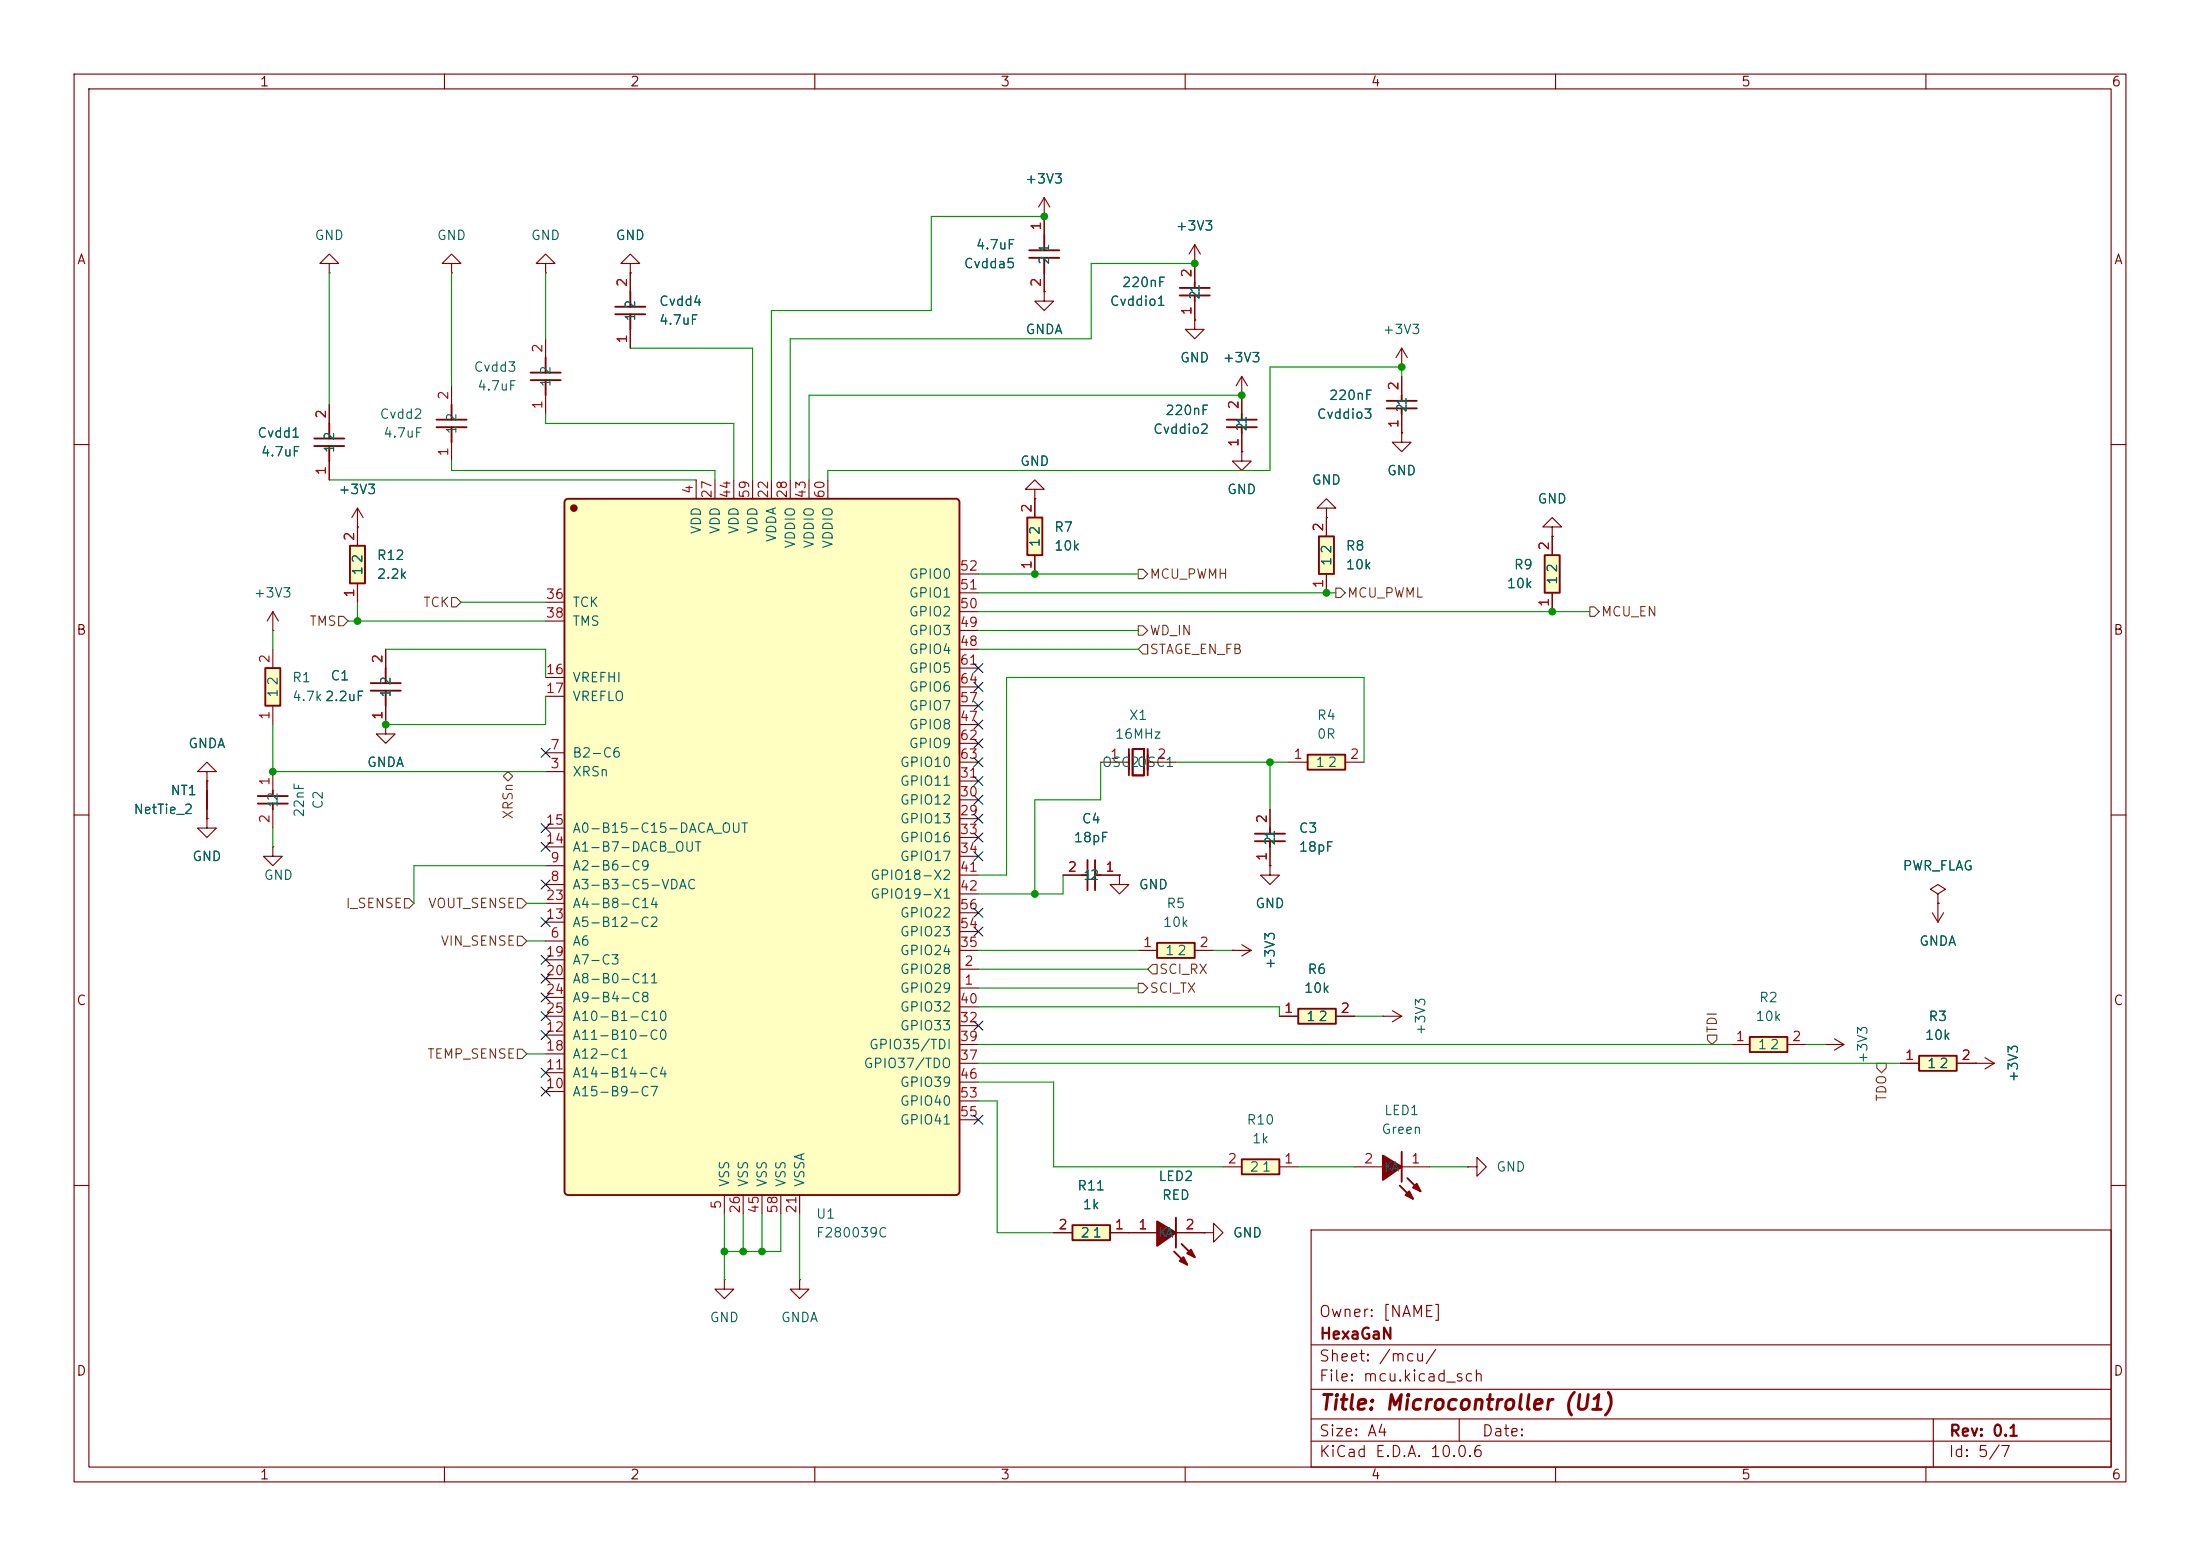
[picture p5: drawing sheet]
<svg xmlns="http://www.w3.org/2000/svg" width="297mm" height="210mm" viewBox="0 0 297 210" stroke-linecap="round" stroke-linejoin="round" font-family="sans-serif">
<g fill="none" stroke="#840000" stroke-width=".15">
<path d="M10 10h277v190h-277zM12 12h273v186h-273zM60 10v2M110 10v2M160 10v2M210 10v2M260 10v2M61 52.1v2.5M61 59.7v2.5M10 60h2M285 60h2M36.8 85.1h.1"/>
<path d="M36.8 82.6l-.7 1.2M36.8 82.6l.8 1.2M36.8 82.6v2.5M52.1 87.6v2.6M52.1 95.3v2.5M10 110h2M285 110h2M261.6 120.7l1-.7-1-.6-1 .6 1 .7v1.2M261.6 121.9h.1M198.1 157.5h1.3v-1.3l1.3 1.3-1.3 1.3v-1.3M198.1 157.5h.1M10 160h2"/>
<path d="M177 166h108v32h-108zM285 160h2M60 198v2M110 198v2M160 198v2M177 194.5h108M177 191.5h108M177 187.5h108M177 181.5h108M197 191.5v3M210 198v2M260 198v2"/>
<path d="M261 191.5v6.5"/>
</g>
<path d="M58.9 57.7h4.1M58.9 56.6h4.1M61 54.6v2M61 57.7v2M50 93.2h4.1M50 92.2h4.1M52.1 90.2v2M52.1 93.2v2.1" fill="none" stroke="#840000" stroke-width=".25"/>
<path d="M35.8 90.2h2v5.1h-2z" fill="#ffffc2"/>
<path d="M35.8 90.2h2v5.1h-2z" fill="none" stroke="#840000" stroke-width=".25"/>
<path d="M36.8 87.6v2.6M36.8 95.3v2.5M52.1 97.8v1.3h-1.3l1.3 1.2 1.2-1.2h-1.2M52.1 97.8h.1M107.9 172.7v1.3h-1.2l1.2 1.3 1.3-1.3h-1.3M107.9 172.7h.1" fill="none" stroke="#840000" stroke-width=".15"/>
<path d="M208.5 74.9h2.1v5.1h-2.1z" fill="#ffffc2"/>
<path d="M208.5 74.9h2.1v5.1h-2.1z" fill="none" stroke="#840000" stroke-width=".25"/>
<path d="M209.5 71.1h1.3l-1.3-1.2-1.2 1.2h1.2v1.3M209.5 72.4h.1M209.5 72.4v2.5M209.5 80v2.6" fill="none" stroke="#840000" stroke-width=".15"/>
<path d="M178.1 72.4h2v5.1h-2z" fill="#ffffc2"/>
<path d="M178.1 72.4h2v5.1h-2z" fill="none" stroke="#840000" stroke-width=".25"/>
<path d="M179.1 69.9v2.5M179.1 77.5v2.5" fill="none" stroke="#840000" stroke-width=".15"/>
<path d="M138.7 69.9h2v5h-2z" fill="#ffffc2"/>
<path d="M138.7 69.9h2v5h-2zM169.4 113.5h4.1M169.4 112.5h4.1M171.4 111.8v.7M171.4 113.5v.8" fill="none" stroke="#840000" stroke-width=".25"/>
<g fill="none" stroke="#840000" stroke-width=".15">
<path d="M139.7 67.3v2.6M139.7 74.9v2.6M171.4 116.8v1.3h1.3l-1.3 1.3-1.2-1.3h1.2M171.4 116.8h.1M171.4 109.2v2.6M171.4 114.3v2.5M166.4 128.3h.1M166.4 128.3h2.5M167.6 127.5l1.3 .8M168.9 128.3l-1.3 .7M97.8 172.7v1.3h1.3l-1.3 1.3-1.3-1.3h1.3M97.8 172.7h.1"/>
<path d="M162.6 166.4h1.2v-1.3l1.3 1.3-1.3 1.2v-1.2M162.6 166.4h.1"/>
</g>
<path d="M156.2 127.3h5.1v2h-5.1z" fill="#ffffc2"/>
<path d="M156.2 127.3h5.1v2h-5.1z" fill="none" stroke="#840000" stroke-width=".25"/>
<path d="M153.7 128.3h2.5M161.3 128.3h2.5" fill="none" stroke="#840000" stroke-width=".15"/>
<path d="M144.8 165.4h5.1v2h-5.1z" fill="#ffffc2"/>
<g fill="none" stroke="#840000" stroke-width=".25">
<path d="M71.6 51.3h4.1M71.6 50.3h4.1M73.7 48.3v2M73.7 51.3v2M34.8 107.4h4.1M34.8 108.5h4.1M36.8 106.7v.7M36.8 108.5v.7M146 118.1h.8M146.8 116.1v4M147.8 118.1h.8M147.8 116.1v4"/>
<path d="M144.8 165.4h5.1v2h-5.1zM158.5 168.9l1.8 1.8M158.7 164.3v4.1M159.5 167.9l1.8 1.8"/>
</g>
<g fill="none" stroke="#840000" stroke-width=".15">
<path d="M44.4 35.6h1.3l-1.3-1.3-1.2 1.3h1.2v1.2M44.4 36.8h.1M61 35.6h1.2l-1.2-1.3-1.3 1.3h1.3v1.2M61 36.8h.1M73.7 35.6h1.2l-1.2-1.3-1.3 1.3h1.3v1.2M73.7 36.8h.1M85.1 35.6h1.3l-1.3-1.3-1.3 1.3h1.3v1.2M85.1 36.8h.1M73.7 45.7v2.6M73.7 53.3v2.6M36.8 114.3v1.3h1.3l-1.3 1.2-1.2-1.2h1.2M36.8 114.3h.1"/>
<path d="M36.8 104.1v2.6M36.8 109.2v2.6M143.5 118.1h2.5M148.6 118.1h2.5M151.1 118.1v1.3h1.3l-1.3 1.3-1.2-1.3h1.2M151.1 118.1h.1M142.2 166.4h2.6M149.9 166.4h6.3M158.7 166.4h3.9"/>
</g>
<g fill="#840000" stroke="#840000" stroke-width=".25">
<path d="M160.3 169.2l.5-.5 .5 1z"/>
<path d="M159.3 170.2l.5-.5 .5 1z"/>
<path d="M156.2 164.8l2.5 1.6-2.5 1.7z"/>
</g>
<path d="M47.2 73.7h2.1v5h-2.1z" fill="#ffffc2"/>
<path d="M42.4 59.2h4.1M44.4 57.2v2M42.4 60.2h4.1M44.4 60.2v2M47.2 73.7h2.1v5h-2.1z" fill="none" stroke="#840000" stroke-width=".25"/>
<path d="M44.4 54.6v2.6M44.4 62.2v2.6M48.3 71.1h.1M48.3 68.6v5.1M48.3 78.7v2.6M48.3 68.6l-.8 1.3M48.3 68.6l.7 1.3" fill="none" stroke="#840000" stroke-width=".15"/>
<path d="M236.2 140h5.1v2h-5.1z" fill="#ffffc2"/>
<path d="M27.9 106.7v2.5M152.4 101.1v3.5M152.9 101.1h1.5v3.5h-1.5zM154.9 101.1v3.5M236.2 140h5.1v2h-5.1zM189.2 155.4v4.1M190 159l1.8 1.8M189 160l1.8 1.8" fill="none" stroke="#840000" stroke-width=".25"/>
<g fill="none" stroke="#840000" stroke-width=".15">
<path d="M27.9 104.1h-1.2l1.2-1.2 1.3 1.2h-1.3v1.3M27.9 105.4h.1M27.9 110.5v1.3h1.3l-1.3 1.2-1.2-1.2h1.2M27.9 110.5h.1M27.9 105.4v5.1M148.6 102.9h3.8M154.9 102.9h3.8M182.9 157.5h3.8M189.2 157.5h3.8M233.7 141h2.5M241.3 141h2.5M246.4 141h.1"/>
<path d="M246.4 141h2.5M247.6 140.2l1.3 .8M248.9 141l-1.3 .7"/>
</g>
<g fill="#840000" stroke="#840000" stroke-width=".25">
<path d="M190.8 160.3l.5-.5 .5 1z"/>
<path d="M189.7 161.3l.5-.5 .6 1z"/>
<path d="M186.7 156l2.5 1.5-2.5 1.8z"/>
</g>
<path d="M176.5 101.9h5.1v2h-5.1z" fill="#ffffc2"/>
<path d="M138.9 33.8h4.1M138.9 34.8h4.1M141 31.8v2M141 34.8v2M165.6 57.7h4.1M165.6 56.6h4.1M167.6 55.9v.7M167.6 57.7v.7M176.5 101.9h5.1v2h-5.1z" fill="none" stroke="#840000" stroke-width=".25"/>
<g fill="none" stroke="#840000" stroke-width=".15">
<path d="M141 29.2v2.6M141 36.8v2.6M167.6 53.3h.1M167.6 50.8l.8 1.3M167.6 50.8l-.7 1.3M167.6 50.8v5.1M167.6 58.4v2.6M139.7 66h1.3l-1.3-1.2-1.3 1.2h1.3v1.3M139.7 67.3h.1M167.6 61v1.2h1.3l-1.3 1.3-1.2-1.3h1.2M167.6 61h.1M174 102.9h2.5"/>
<path d="M181.6 102.9h2.5"/>
</g>
<path d="M76.3 67.5l.3-.2h52.4l.5 .2v.2v93.1a.51 .51 0 0 1-.5 .5h-52.3l-.4-.2-.1-.2v-93.1z" fill="#ffffc2"/>
<circle cx="77.5" cy="68.6" r=".38" fill="#840000" stroke="#840000" stroke-width=".25"/>
<path d="M76.3 67.5l.3-.2h52.4l.5 .2v.2v93.1a.51 .51 0 0 1-.5 .5h-52.3l-.4-.2-.1-.2v-93.1z" fill="none" stroke="#840000" stroke-width=".25"/>
<g fill="none" stroke="#840000" stroke-width=".15">
<path d="M141 39.4v1.2h-1.3l1.3 1.3 1.2-1.3h-1.2M141 39.4h.1M94 64.8v2.5M96.5 64.8v2.5M99.1 64.8v2.5M101.6 64.8v2.5M104.1 64.8v2.5M106.7 64.8v2.5M109.2 64.8v2.5M111.8 64.8v2.5M129.5 77.5h2.6M73.7 91.4h2.5"/>
<path d="M73.7 94h2.5M73.7 81.3h2.5M73.7 83.8h2.5M129.5 97.8h2.6M129.5 87.6h2.6M129.5 85.1h2.6M129.5 82.6h2.6M129.5 80h2.6M129.5 95.3h2.6M129.5 90.2h2.6M129.5 92.7h2.6M73.7 104.1h2.5"/>
<path d="M73.7 101.6h2.5M73.7 119.4h2.5M73.7 116.8h2.5M73.7 114.3h2.5M73.7 111.8h2.5M129.5 110.5h2.6M129.5 108h2.6M129.5 105.4h2.6M129.5 113h2.6M129.5 115.6h2.6M129.5 118.1h2.6M129.5 100.3h2.6"/>
<path d="M129.5 102.9h2.6M73.7 127h2.5M73.7 139.7h2.5M73.7 124.5h2.5M73.7 129.5h2.5M73.7 132.1h2.5M73.7 121.9h2.5M73.7 134.6h2.5M73.7 137.2h2.5M129.5 133.4h2.6M129.5 130.8h2.6M129.5 138.4h2.6"/>
<path d="M129.5 128.3h2.6M129.5 135.9h2.6M129.5 120.7h2.6M129.5 125.7h2.6M129.5 123.2h2.6M186.7 137.2h.1M186.7 137.2h2.5M188 136.4l1.2 .8M189.2 137.2l-1.2 .7M73.7 147.3h2.5M73.7 144.8h2.5M73.7 142.2h2.5"/>
<path d="M129.5 143.5h2.6M129.5 141h2.6M129.5 146.1h2.6M129.5 148.6h2.6M129.5 151.1h2.6M97.8 161.3v2.5M100.3 161.3v2.5M102.9 161.3v2.5M105.4 161.3v2.5M107.9 161.3v2.5"/>
</g>
<path d="M175.3 136.1h5v2.1h-5z" fill="#ffffc2"/>
<g fill="none" stroke="#840000" stroke-width=".25">
<path d="M85.1 39.4v2M159.3 39.9h4M159.3 38.9h4M161.3 38.1v.8M161.3 39.9v.7M83.1 42.4h4M83.1 41.4h4M85.1 42.4v2.1M187.2 55.1h4.1M187.2 54.1h4.1M189.2 53.3v.8M189.2 55.1v.8"/>
<path d="M175.3 136.1h5v2.1h-5z"/>
</g>
<g fill="none" stroke="#840000" stroke-width=".15">
<path d="M85.1 36.8v2.6M141 29.2h.1M141 26.7l.7 1.2M141 26.7l-.8 1.2M141 26.7v2.5M161.3 35.6h.1M161.3 33v5.1M161.3 33l.8 1.3M161.3 33l-.8 1.3M85.1 44.5v2.5M161.3 43.2v1.3h1.3l-1.3 1.2-1.3-1.2h1.3M161.3 43.2h.1"/>
<path d="M161.3 40.6v2.6M189.2 58.4v1.3h1.3l-1.3 1.3-1.2-1.3h1.2M189.2 58.4h.1M189.2 49.5h.1M189.2 47l.8 1.3M189.2 47l-.7 1.3M189.2 47v2.5M189.2 50.8v2.5M189.2 55.9v2.5M179.1 68.6h1.2l-1.2-1.3-1.3 1.3h1.3v1.3M179.1 69.9h.1M172.7 137.2h2.6"/>
<path d="M180.3 137.2h2.6"/>
</g>
<path d="M167.6 156.5h5.1v2h-5.1z" fill="#ffffc2"/>
<path d="M167.6 156.5h5.1v2h-5.1z" fill="none" stroke="#840000" stroke-width=".25"/>
<path d="M260.9 123.2l.7 1.3M261.6 121.9h.1M261.6 121.9v2.6M262.4 123.2l-.8 1.3M165.1 157.5h2.5M172.7 157.5h2.6" fill="none" stroke="#840000" stroke-width=".15"/>
<path d="M259.1 142.5h5.1v2h-5.1z" fill="#ffffc2"/>
<path d="M259.1 142.5h5.1v2h-5.1z" fill="none" stroke="#840000" stroke-width=".25"/>
<g fill="none" stroke="#840000" stroke-width=".15">
<path d="M85.1 36.8h.1M85.1 36.8v2.6M141 39.4h.1M141 29.2h.1M141 29.2v2.6M141 36.8v2.6M161.3 35.6h.1M161.3 35.6v2.5M44.4 54.6v2.6M85.1 44.5v2.5M161.3 43.2h.1M161.3 40.6v2.6"/>
<path d="M167.6 53.3h.1M167.6 53.3v2.6M167.6 58.4v2.6M189.2 58.4h.1M189.2 50.8v2.5M189.2 55.9v2.5M44.4 62.2v2.6M48.3 71.1h.1M48.3 71.1v2.6M48.3 78.7v2.6M139.7 67.3h.1M139.7 67.3v2.6"/>
<path d="M139.7 74.9v2.6M167.6 61h.1M179.1 69.9h.1M179.1 69.9v2.5M179.1 77.5v2.5M209.5 72.4h.1M209.5 72.4v2.5M52.1 97.8h.1M52.1 87.6v2.6M52.1 95.3v2.5M209.5 80v2.6M27.9 105.4h.1"/>
<path d="M27.9 110.5h.1M27.9 105.4v5.1M143.5 118.1h2.5M148.6 118.1h2.5M151.1 118.1h.1M171.4 116.8h.1M171.4 109.2v2.6M171.4 114.3v2.5M166.4 128.3h.1M172.7 137.2h2.6M180.3 137.2h2.6M261.6 121.9h.1"/>
<path d="M256.5 143.5h2.6M264.2 143.5h5M266.7 143.5h.1M268 142.7l1.2 .8M269.2 143.5l-1.2 .8M142.2 166.4h2.6M149.9 166.4h6.3M158.7 166.4h3.9M162.6 166.4h.1"/>
</g>
<g fill="none" stroke="#725600" stroke-width=".15">
<path d="M153.7 76.8h.6l.6 .7-.6 .6h-.6zM180.3 79.4h.7l.6 .6-.6 .6h-.7zM45.7 83.2h.7l.6 .6-.6 .7h-.7zM61 80.6h.6l.6 .7-.6 .6h-.6zM153.7 84.5h.6l.6 .6-.6 .6h-.6zM154.3 87h.6v1.3h-.6l-.6-.7zM214.6 81.9h.7l.6 .7-.6 .6h-.7zM68.6 104.1l.6 .7-.6 .6-.7-.6zM54.6 121.3h.6l.7 .6-.7 .7h-.6zM69.8 126.4h.7l.6 .6-.6 .6h-.7zM69.8 121.3h.7l.6 .6-.6 .7h-.7zM153.7 132.7h.6l.6 .7-.6 .6h-.6z"/>
<path d="M155.6 130.2h.6v1.2h-.6l-.7-.6zM230.5 139.7h1.3v.6l-.7 .7-.6-.7zM69.8 141.6h.7l.6 .6-.6 .7h-.7zM253.4 143.5h1.2v.6l-.6 .7-.6-.7z"/>
</g>
<g fill="none" stroke="#009600" stroke-width=".15">
<path d="M44.4 36.8v17.8M61 36.8v15.3M73.7 36.8v8.9M141 29.2h-15.3v12.7h-21.6v22.9M161.3 35.6h-14v10.1h-40.6v19.1M73.7 55.9v1.3h25.4v7.6M85.1 47h16.5v17.8M167.6 53.3h-58.4v11.5M189.2 50.8v-1.3h-17.8v14h-59.6v1.3M44.4 64.8h49.6M61 62.2v1.3h35.5v1.3M132.1 77.5h21.6"/>
<path d="M36.8 85.1v2.5M36.8 97.8v6.3h36.9M47 83.8h26.7M48.3 81.3v2.5M52.1 87.6h21.6v3.8M62.2 81.3h11.5M73.7 94v3.8h-21.6M132.1 82.6h82.5M132.1 80h48.2M132.1 87.6h21.6M132.1 85.1h21.6M36.8 111.8v2.5"/>
<path d="M73.7 116.8h-17.8v5.1M143.5 118.1v2.6h-11.4M148.6 102.9v5.1h-8.9v12.7M158.7 102.9h15.3M171.4 102.9v6.3M184.1 102.9v-11.5h-48.2v26.7h-3.8M71.1 127h2.6M71.1 121.9h2.6M132.1 128.3h21.6M132.1 130.8h22.8M132.1 133.4h21.6M132.1 135.9h40.6v1.3"/>
<path d="M163.8 128.3h2.6M182.9 137.2h3.8M71.1 142.2h2.6M132.1 146.1h10.1v11.4h22.9M132.1 148.6h2.5v17.8h7.6M132.1 141h101.6M132.1 143.5h124.4M175.3 157.5h7.6M193 157.5h5.1M243.8 141h2.6M97.8 163.8v8.9M100.3 163.8v5.1"/>
<path d="M102.9 163.8v5.1M105.4 163.8v5.1h-7.6M107.9 163.8v8.9"/>
</g>
<g fill="none" stroke="#000084" stroke-width=".15">
<path d="M131.5 97.2l1.2 1.2M131.5 89.6l1.2 1.2M131.5 94.6l1.2 1.3M131.5 92.1l1.2 1.2M131.5 99.7l1.2 1.2M132.7 97.2l-1.2 1.2M132.7 89.6l-1.2 1.2M132.7 94.6l-1.2 1.3M132.7 92.1l-1.2 1.2M132.7 99.7l-1.2 1.2M73.1 111.2l1.2 1.2M73.1 118.8l1.2 1.2"/>
<path d="M73.1 101l1.2 1.2M73.1 113.7l1.2 1.2M74.3 111.2l-1.2 1.2M74.3 118.8l-1.2 1.2M74.3 101l-1.2 1.2M74.3 113.7l-1.2 1.2M131.5 107.3l1.2 1.3M131.5 104.8l1.2 1.2M131.5 102.3l1.2 1.2M131.5 109.9l1.2 1.2M131.5 112.4l1.2 1.2M131.5 115l1.2 1.2"/>
<path d="M132.7 107.3l-1.2 1.3M132.7 104.8l-1.2 1.2M132.7 102.3l-1.2 1.2M132.7 109.9l-1.2 1.2M132.7 112.4l-1.2 1.2M132.7 115l-1.2 1.2M73.1 134l1.2 1.2M73.1 128.9l1.2 1.2M73.1 131.5l1.2 1.2M73.1 136.6l1.2 1.2M73.1 123.9l1.2 1.2M73.1 139.1l1.2 1.2"/>
<path d="M74.3 134l-1.2 1.2M74.3 128.9l-1.2 1.2M74.3 131.5l-1.2 1.2M74.3 136.6l-1.2 1.2M74.3 123.9l-1.2 1.2M74.3 139.1l-1.2 1.2M131.5 137.8l1.2 1.2M131.5 122.6l1.2 1.2M131.5 125.1l1.2 1.2M132.7 137.8l-1.2 1.2M132.7 122.6l-1.2 1.2M132.7 125.1l-1.2 1.2"/>
<path d="M73.1 144.2l1.2 1.2M73.1 146.7l1.2 1.2M74.3 144.2l-1.2 1.2M74.3 146.7l-1.2 1.2M131.5 150.5l1.2 1.2M132.7 150.5l-1.2 1.2"/>
</g>
<g fill="#009600" stroke="#009600" stroke-width=".14">
<circle cx="52.1" cy="97.8" r=".46"/>
<circle cx="48.3" cy="83.8" r=".46"/>
<circle cx="36.8" cy="104.1" r=".46"/>
<circle cx="209.5" cy="82.6" r=".46"/>
<circle cx="179.1" cy="80" r=".46"/>
<circle cx="139.7" cy="120.7" r=".46"/>
<circle cx="171.4" cy="102.9" r=".46"/>
<circle cx="97.8" cy="168.9" r=".46"/>
<circle cx="102.9" cy="168.9" r=".46"/>
<circle cx="100.3" cy="168.9" r=".46"/>
<circle cx="189.2" cy="49.5" r=".46"/>
<circle cx="141" cy="29.2" r=".46"/>
<circle cx="167.6" cy="53.3" r=".46"/>
<circle cx="139.7" cy="77.5" r=".46"/>
<circle cx="161.3" cy="35.6" r=".46"/>
</g>
<text font-size="2" fill="#840000" x="178" y="190.8">Title: Microcontroller (U1)</text>
<g font-size="1.5" fill="#840000">
<text x="178" y="178.1">Owner: [NAME]</text>
<text x="178" y="184.1">Sheet: /mcu/</text>
<text x="178" y="181.1">HexaGaN</text>
<text x="178" y="186.8">File: mcu.kicad_sch</text>
<text x="178" y="197">KiCad E.D.A. 10.0.6</text>
<text x="178" y="194.2">Size: A4</text>
<text x="200" y="194.2">Date:</text>
<text x="263" y="197">Id: 5/7</text>
<text x="263" y="194.2">Rev: 0.1</text>
</g>
<g font-size="1.3" fill="#840000">
<text x="35" y="12">1</text>
<text x="85" y="12">2</text>
<text x="135" y="12">3</text>
<text x="185" y="12">4</text>
<text x="235" y="12">5</text>
<text x="285" y="12">6</text>
<text x="10.3" y="36">A</text>
<text x="285.3" y="36">A</text>
<text x="10.2" y="86">B</text>
<text x="285.2" y="86">B</text>
<text x="10.2" y="136">C</text>
<text x="285.2" y="136">C</text>
<text x="10.2" y="186">D</text>
<text x="285.2" y="186">D</text>
<text x="35" y="200">1</text>
<text x="85" y="200">2</text>
<text x="135" y="200">3</text>
<text x="185" y="200">4</text>
<text x="235" y="200">5</text>
<text x="285" y="200">6</text>
</g>
<g font-size="1.3" fill="#006464">
<text x="138.3" y="25.1">+3V3</text>
<text x="42.4" y="32.7">GND</text>
<text x="58.9" y="32.7">GND</text>
<text x="71.6" y="32.7">GND</text>
<text x="83" y="32.7">GND</text>
<text x="131.7" y="34">4.7uF</text>
<text x="141.9" y="35.8" transform="rotate(-90 141.9 35.8)">2</text>
<text x="141.9" y="34.2" transform="rotate(-90 141.9 34.2)">1</text>
<text x="158.6" y="31.4">+3V3</text>
<text x="86.1" y="41.8" transform="rotate(-90 86.1 41.8)">2</text>
<text x="88.9" y="41.6">Cvdd4</text>
<text x="130" y="36.5">Cvdda5</text>
<text x="149.7" y="41.6">Cvddio1</text>
<text x="151.4" y="39.1">220nF</text>
<text x="162.3" y="40.6" transform="rotate(-90 162.3 40.6)">21</text>
<text x="86.1" y="43.5" transform="rotate(-90 86.1 43.5)">1</text>
<text x="88.9" y="44.1">4.7uF</text>
<text x="138.4" y="45.4">GNDA</text>
<text x="186.6" y="45.4">+3V3</text>
<text x="63.9" y="50.5">Cvdd3</text>
<text x="64.4" y="53">4.7uF</text>
<text x="74.6" y="52.4" transform="rotate(-90 74.6 52.4)">1</text>
<text x="74.6" y="50.7" transform="rotate(-90 74.6 50.7)">2</text>
<text x="159.2" y="49.2">GND</text>
<text x="165" y="49.2">+3V3</text>
<text x="34.7" y="59.4">Cvdd1</text>
<text x="45.4" y="59.6" transform="rotate(-90 45.4 59.6)">2</text>
<text x="51.2" y="56.8">Cvdd2</text>
<text x="51.7" y="59.4">4.7uF</text>
<text x="61.9" y="58.7" transform="rotate(-90 61.9 58.7)">1</text>
<text x="61.9" y="57.1" transform="rotate(-90 61.9 57.1)">2</text>
<text x="155.6" y="58.9">Cvddio2</text>
<text x="157.2" y="56.3">220nF</text>
<text x="168.6" y="58.3" transform="rotate(-90 168.6 58.3)">21</text>
<text x="177.7" y="56.8">Cvddio3</text>
<text x="179.3" y="54.3">220nF</text>
<text x="190.2" y="55.8" transform="rotate(-90 190.2 55.8)">21</text>
<text x="35.1" y="61.9">4.7uF</text>
<text x="45.4" y="61.2" transform="rotate(-90 45.4 61.2)">1</text>
<text x="137.6" y="63.2">GND</text>
<text x="177" y="65.7">GND</text>
<text x="187.2" y="64.5">GND</text>
<text x="45.6" y="67">+3V3</text>
<text x="165.6" y="67">GND</text>
<text x="207.5" y="68.3">GND</text>
<text x="49.2" y="77.8" transform="rotate(-90 49.2 77.8)">1</text>
<text x="49.2" y="76.1" transform="rotate(-90 49.2 76.1)">2</text>
<text x="50.8" y="75.9">R12</text>
<text x="94.9" y="72.2" transform="rotate(-90 94.9 72.2)">VDD</text>
<text x="97.5" y="72.2" transform="rotate(-90 97.5 72.2)">VDD</text>
<text x="100" y="72.2" transform="rotate(-90 100 72.2)">VDD</text>
<text x="102.6" y="72.2" transform="rotate(-90 102.6 72.2)">VDD</text>
<text x="105.1" y="73.3" transform="rotate(-90 105.1 73.3)">VDDA</text>
<text x="107.6" y="74.1" transform="rotate(-90 107.6 74.1)">VDDIO</text>
<text x="110.2" y="74.1" transform="rotate(-90 110.2 74.1)">VDDIO</text>
<text x="112.7" y="74.1" transform="rotate(-90 112.7 74.1)">VDDIO</text>
<text x="140.7" y="73.9" transform="rotate(-90 140.7 73.9)">1</text>
<text x="140.7" y="72.3" transform="rotate(-90 140.7 72.3)">2</text>
<text x="142.2" y="72.1">R7</text>
<text x="142.2" y="74.6">10k</text>
<text x="180" y="76.5" transform="rotate(-90 180 76.5)">1</text>
<text x="180" y="74.8" transform="rotate(-90 180 74.8)">2</text>
<text x="181.6" y="74.6">R8</text>
<text x="181.6" y="77.2">10k</text>
<text x="204.3" y="77.2">R9</text>
<text x="210.5" y="77.4" transform="rotate(-90 210.5 77.4)">2</text>
<text x="34.2" y="81">+3V3</text>
<text x="50.8" y="78.4">2.2k</text>
<text x="77.2" y="82.2">TCK</text>
<text x="122.6" y="83.5">GPIO2</text>
<text x="122.6" y="81">GPIO1</text>
<text x="122.6" y="78.4">GPIO0</text>
<text x="203.3" y="79.7">10k</text>
<text x="210.5" y="79" transform="rotate(-90 210.5 79)">1</text>
<text x="77.2" y="84.8">TMS</text>
<text x="122.6" y="88.6">GPIO4</text>
<text x="122.6" y="86.1">GPIO3</text>
<text x="37.8" y="94.3" transform="rotate(-90 37.8 94.3)">1</text>
<text x="37.8" y="92.6" transform="rotate(-90 37.8 92.6)">2</text>
<text x="39.4" y="92.4">R1</text>
<text x="39.4" y="94.9">4.7k2.2uF</text>
<text x="43.8" y="94.9">2.2uF</text>
<text x="44.5" y="92.1">C1</text>
<text x="53" y="94.3" transform="rotate(-90 53 94.3)">1</text>
<text x="53" y="92.6" transform="rotate(-90 53 92.6)">2</text>
<text x="77.2" y="92.4">VREFHI</text>
<text x="77.2" y="94.9">VREFLO</text>
<text x="122.6" y="91.1">GPIO5</text>
<text x="122.6" y="93.7">GPIO6</text>
<text x="25.3" y="101.3">GNDA</text>
<text x="122.6" y="98.8">GPIO8</text>
<text x="122.6" y="96.2">GPIO7</text>
<text x="122.6" y="101.3">GPIO9</text>
<text x="150.4" y="100">16MHz</text>
<text x="152.3" y="97.5">X1</text>
<text x="177.7" y="97.5">R4</text>
<text x="177.7" y="100">0R</text>
<text x="22.9" y="107.6">NT1</text>
<text x="49.5" y="103.8">GNDA</text>
<text x="77.2" y="105.1">XRSn</text>
<text x="77.2" y="102.6">B2-C6</text>
<text x="121.4" y="106.4">GPIO11</text>
<text x="121.4" y="103.8">GPIO10</text>
<text x="148.7" y="103.8">OSC2OSC1</text>
<text x="177.5" y="103.8">1</text>
<text x="179.2" y="103.8">2</text>
<text x="17.9" y="110.2">NetTie_2</text>
<text x="37.8" y="109.1" transform="rotate(-90 37.8 109.1)">12</text>
<text x="41.3" y="110.4" transform="rotate(-90 41.3 110.4)">22nF</text>
<text x="43.9" y="109.3" transform="rotate(-90 43.9 109.3)">C2</text>
<text x="77.2" y="112.7">A0-B15-C15-DACA_OUT</text>
<text x="121.4" y="111.5">GPIO13</text>
<text x="121.4" y="108.9">GPIO12</text>
<text x="121.4" y="114">GPIO16</text>
<text x="144.9" y="114">18pF</text>
<text x="146" y="111.5">C4</text>
<text x="175.2" y="112.7">C3</text>
<text x="25.9" y="116.5">GND</text>
<text x="35.5" y="119.1">GND</text>
<text x="77.2" y="117.8">A2-B6-C9</text>
<text x="77.2" y="115.3">A1-B7-DACB_OUT</text>
<text x="117.4" y="119.1">GPIO18-X2</text>
<text x="121.4" y="116.5">GPIO17</text>
<text x="146.1" y="119.1">12</text>
<text x="172.4" y="114.2" transform="rotate(-90 172.4 114.2)">21</text>
<text x="175.2" y="115.3">18pF</text>
<text x="256.8" y="117.8">PWR_FLAG</text>
<text x="77.2" y="120.3">A3-B3-C5-VDAC</text>
<text x="77.2" y="125.4">A5-B12-C2</text>
<text x="77.2" y="122.9">A4-B8-C14</text>
<text x="117.4" y="121.6">GPIO19-X1</text>
<text x="121.4" y="124.2">GPIO22</text>
<text x="153.7" y="120.3">GND</text>
<text x="156.9" y="125.4">10k</text>
<text x="157.4" y="122.9">R5</text>
<text x="169.4" y="122.9">GND</text>
<text x="77.2" y="128">A6</text>
<text x="77.2" y="130.5">A7-C3</text>
<text x="121.4" y="131.8">GPIO28</text>
<text x="121.4" y="129.2">GPIO24</text>
<text x="121.4" y="126.7">GPIO23</text>
<text x="157.2" y="129.2">1</text>
<text x="158.8" y="129.2">2</text>
<text x="172.4" y="130.9" transform="rotate(-90 172.4 130.9)">+3V3</text>
<text x="176.4" y="131.8">R6</text>
<text x="259" y="128">GNDA</text>
<text x="77.2" y="133">A8-B0-C11</text>
<text x="77.2" y="135.6">A9-B4-C8</text>
<text x="121.4" y="134.3">GPIO29</text>
<text x="121.4" y="136.9">GPIO32</text>
<text x="175.9" y="134.3">10k</text>
<text x="237.4" y="135.6">R2</text>
<text x="77.2" y="140.7">A11-B10-C0</text>
<text x="77.2" y="143.2">A12-C1</text>
<text x="77.2" y="138.1">A10-B1-C10</text>
<text x="117.2" y="141.9">GPIO35/TDI</text>
<text x="121.4" y="139.4">GPIO33</text>
<text x="176.2" y="138.1">1</text>
<text x="177.9" y="138.1">2</text>
<text x="192.7" y="139.8" transform="rotate(-90 192.7 139.8)">+3V3</text>
<text x="236.9" y="138.1">10k</text>
<text x="237.2" y="141.9">1</text>
<text x="238.8" y="141.9">2</text>
<text x="252.4" y="143.6" transform="rotate(-90 252.4 143.6)">+3V3</text>
<text x="259.8" y="140.7">10k</text>
<text x="260.3" y="138.1">R3</text>
<text x="77.2" y="148.3">A15-B9-C7</text>
<text x="77.2" y="145.7">A14-B14-C4</text>
<text x="116.5" y="144.5">GPIO37/TDO</text>
<text x="121.4" y="147">GPIO39</text>
<text x="121.4" y="149.6">GPIO40</text>
<text x="260.1" y="144.5">1</text>
<text x="261.7" y="144.5">2</text>
<text x="272.7" y="146.2" transform="rotate(-90 272.7 146.2)">+3V3</text>
<text x="121.4" y="152.1">GPIO41</text>
<text x="168.2" y="152.1">R10</text>
<text x="168.9" y="154.6">1k</text>
<text x="186.4" y="153.4">Green</text>
<text x="186.8" y="150.8">LED1</text>
<text x="98.8" y="160.3" transform="rotate(-90 98.8 160.3)">VSS</text>
<text x="101.3" y="160.3" transform="rotate(-90 101.3 160.3)">VSS</text>
<text x="103.8" y="160.3" transform="rotate(-90 103.8 160.3)">VSS</text>
<text x="106.4" y="160.3" transform="rotate(-90 106.4 160.3)">VSS</text>
<text x="108.9" y="160.3" transform="rotate(-90 108.9 160.3)">VSSA</text>
<text x="145.3" y="161">R11</text>
<text x="156.3" y="159.7">LED2</text>
<text x="168.6" y="158.4">2</text>
<text x="170.3" y="158.4">1</text>
<text x="186.7" y="158.4">KA</text>
<text x="201.9" y="158.4">GND</text>
<text x="110.1" y="164.8">U1</text>
<text x="110.1" y="167.3">F280039C</text>
<text x="145.8" y="167.3">2</text>
<text x="146.1" y="163.5">1k</text>
<text x="147.4" y="167.3">1</text>
<text x="156.2" y="167.3">KA</text>
<text x="156.8" y="162.3">RED</text>
<text x="166.4" y="167.3">GND</text>
<text x="95.7" y="178.8">GND</text>
<text x="105.3" y="178.8">GNDA</text>
</g>
<g font-size="1.3" fill="#a90000">
<text x="140.8" y="31.2" transform="rotate(-90 140.8 31.2)">1</text>
<text x="85" y="38.8" transform="rotate(-90 85 38.8)">2</text>
<text x="140.8" y="38.8" transform="rotate(-90 140.8 38.8)">2</text>
<text x="161.2" y="37.6" transform="rotate(-90 161.2 37.6)">2</text>
<text x="73.5" y="47.7" transform="rotate(-90 73.5 47.7)">2</text>
<text x="85" y="46.5" transform="rotate(-90 85 46.5)">1</text>
<text x="161.2" y="42.6" transform="rotate(-90 161.2 42.6)">1</text>
<text x="189.1" y="52.8" transform="rotate(-90 189.1 52.8)">2</text>
<text x="44.3" y="56.6" transform="rotate(-90 44.3 56.6)">2</text>
<text x="60.8" y="54.1" transform="rotate(-90 60.8 54.1)">2</text>
<text x="73.5" y="55.3" transform="rotate(-90 73.5 55.3)">1</text>
<text x="167.5" y="55.3" transform="rotate(-90 167.5 55.3)">2</text>
<text x="189.1" y="57.9" transform="rotate(-90 189.1 57.9)">1</text>
<text x="44.3" y="64.2" transform="rotate(-90 44.3 64.2)">1</text>
<text x="60.8" y="61.7" transform="rotate(-90 60.8 61.7)">1</text>
<text x="167.5" y="60.4" transform="rotate(-90 167.5 60.4)">1</text>
<text x="93.8" y="66.8" transform="rotate(-90 93.8 66.8)">4</text>
<text x="96.4" y="67.4" transform="rotate(-90 96.4 67.4)">27</text>
<text x="98.9" y="67.4" transform="rotate(-90 98.9 67.4)">44</text>
<text x="101.5" y="67.4" transform="rotate(-90 101.5 67.4)">59</text>
<text x="104" y="67.4" transform="rotate(-90 104 67.4)">22</text>
<text x="106.5" y="67.4" transform="rotate(-90 106.5 67.4)">28</text>
<text x="109.1" y="67.4" transform="rotate(-90 109.1 67.4)">43</text>
<text x="111.6" y="67.4" transform="rotate(-90 111.6 67.4)">60</text>
<text x="139.6" y="69.3" transform="rotate(-90 139.6 69.3)">2</text>
<text x="178.9" y="71.9" transform="rotate(-90 178.9 71.9)">2</text>
<text x="48.1" y="73.1" transform="rotate(-90 48.1 73.1)">2</text>
<text x="129.5" y="77.3">52</text>
<text x="139.6" y="76.9" transform="rotate(-90 139.6 76.9)">1</text>
<text x="209.4" y="74.4" transform="rotate(-90 209.4 74.4)">2</text>
<text x="48.1" y="80.7" transform="rotate(-90 48.1 80.7)">1</text>
<text x="73.6" y="81.1">36</text>
<text x="73.6" y="83.7">38</text>
<text x="129.5" y="82.4">50</text>
<text x="129.5" y="79.9">51</text>
<text x="178.9" y="79.5" transform="rotate(-90 178.9 79.5)">1</text>
<text x="209.4" y="82" transform="rotate(-90 209.4 82)">1</text>
<text x="36.7" y="89.6" transform="rotate(-90 36.7 89.6)">2</text>
<text x="51.9" y="89.6" transform="rotate(-90 51.9 89.6)">2</text>
<text x="129.5" y="87.5">48</text>
<text x="129.5" y="85">49</text>
<text x="73.6" y="91.3">16</text>
<text x="73.6" y="93.8">17</text>
<text x="129.5" y="95.1">57</text>
<text x="129.5" y="90">61</text>
<text x="129.5" y="92.6">64</text>
<text x="36.7" y="97.3" transform="rotate(-90 36.7 97.3)">1</text>
<text x="51.9" y="97.3" transform="rotate(-90 51.9 97.3)">1</text>
<text x="74.2" y="101.5">7</text>
<text x="129.5" y="97.7">47</text>
<text x="129.5" y="100.2">62</text>
<text x="36.7" y="106.1" transform="rotate(-90 36.7 106.1)">1</text>
<text x="74.2" y="104">3</text>
<text x="129.5" y="107.8">30</text>
<text x="129.5" y="105.3">31</text>
<text x="129.5" y="102.7">63</text>
<text x="149.8" y="102.7">1</text>
<text x="156.1" y="102.7">2</text>
<text x="174.5" y="102.7">1</text>
<text x="182.1" y="102.7">2</text>
<text x="36.7" y="111.2" transform="rotate(-90 36.7 111.2)">2</text>
<text x="73.6" y="111.6">15</text>
<text x="129.5" y="110.4">29</text>
<text x="129.5" y="112.9">33</text>
<text x="171.3" y="111.2" transform="rotate(-90 171.3 111.2)">2</text>
<text x="73.6" y="114.2">14</text>
<text x="74.2" y="119.2">8</text>
<text x="74.2" y="116.7">9</text>
<text x="129.5" y="115.4">34</text>
<text x="129.5" y="118">41</text>
<text x="144" y="118">2</text>
<text x="149.1" y="118">1</text>
<text x="171.3" y="116.3" transform="rotate(-90 171.3 116.3)">1</text>
<text x="73.6" y="124.3">13</text>
<text x="73.6" y="121.8">23</text>
<text x="129.5" y="120.5">42</text>
<text x="129.5" y="125.6">54</text>
<text x="129.5" y="123.1">56</text>
<text x="73.6" y="129.4">19</text>
<text x="73.6" y="131.9">20</text>
<text x="74.2" y="126.9">6</text>
<text x="129.5" y="128.1">35</text>
<text x="130.1" y="130.7">2</text>
<text x="154.2" y="128.1">1</text>
<text x="161.8" y="128.1">2</text>
<text x="73.6" y="134.5">24</text>
<text x="73.6" y="137">25</text>
<text x="129.5" y="135.8">40</text>
<text x="130.1" y="133.2">1</text>
<text x="173.3" y="137">1</text>
<text x="180.9" y="137">2</text>
<text x="73.6" y="139.6">12</text>
<text x="73.6" y="142.1">18</text>
<text x="129.5" y="138.3">32</text>
<text x="129.5" y="143.4">37</text>
<text x="129.5" y="140.8">39</text>
<text x="234.2" y="140.8">1</text>
<text x="241.8" y="140.8">2</text>
<text x="257.1" y="143.4">1</text>
<text x="264.7" y="143.4">2</text>
<text x="73.6" y="147.2">10</text>
<text x="73.6" y="144.6">11</text>
<text x="129.5" y="145.9">46</text>
<text x="129.5" y="148.5">53</text>
<text x="129.5" y="151">55</text>
<text x="165.6" y="157.3">2</text>
<text x="173.3" y="157.3">1</text>
<text x="184.1" y="157.3">2</text>
<text x="190.4" y="157.3">1</text>
<text x="97.7" y="163.3" transform="rotate(-90 97.7 163.3)">5</text>
<text x="100.2" y="163.9" transform="rotate(-90 100.2 163.9)">26</text>
<text x="102.7" y="163.9" transform="rotate(-90 102.7 163.9)">45</text>
<text x="105.3" y="163.9" transform="rotate(-90 105.3 163.9)">58</text>
<text x="107.8" y="163.9" transform="rotate(-90 107.8 163.9)">21</text>
<text x="142.8" y="166.2">2</text>
<text x="150.4" y="166.2">1</text>
<text x="153.6" y="166.2">1</text>
<text x="159.9" y="166.2">2</text>
</g>
<g font-size="1.3" fill="#725600">
<text x="57" y="82.2">TCK</text>
<text x="155.1" y="78.4">MCU_PWMH</text>
<text x="181.8" y="81">MCU_PWML</text>
<text x="216.1" y="83.5">MCU_EN</text>
<text x="41.7" y="84.8">TMS</text>
<text x="155.1" y="86.1">WD_IN</text>
<text x="155.1" y="88.6">STAGE_EN_FB</text>
<text x="69.5" y="110.7" transform="rotate(-90 69.5 110.7)">XRSn</text>
<text x="46.6" y="122.9">I_SENSE</text>
<text x="57.7" y="122.9">VOUT_SENSE</text>
<text x="59.4" y="128">VIN_SENSE</text>
<text x="156.4" y="131.8">SCI_RX</text>
<text x="155.1" y="134.3">SCI_TX</text>
<text x="57.6" y="143.2">TEMP_SENSE</text>
<text x="232.1" y="139.5" transform="rotate(-90 232.1 139.5)">TDI</text>
<text x="255" y="148.8" transform="rotate(-90 255 148.8)">TDO</text>
</g>
</svg>
